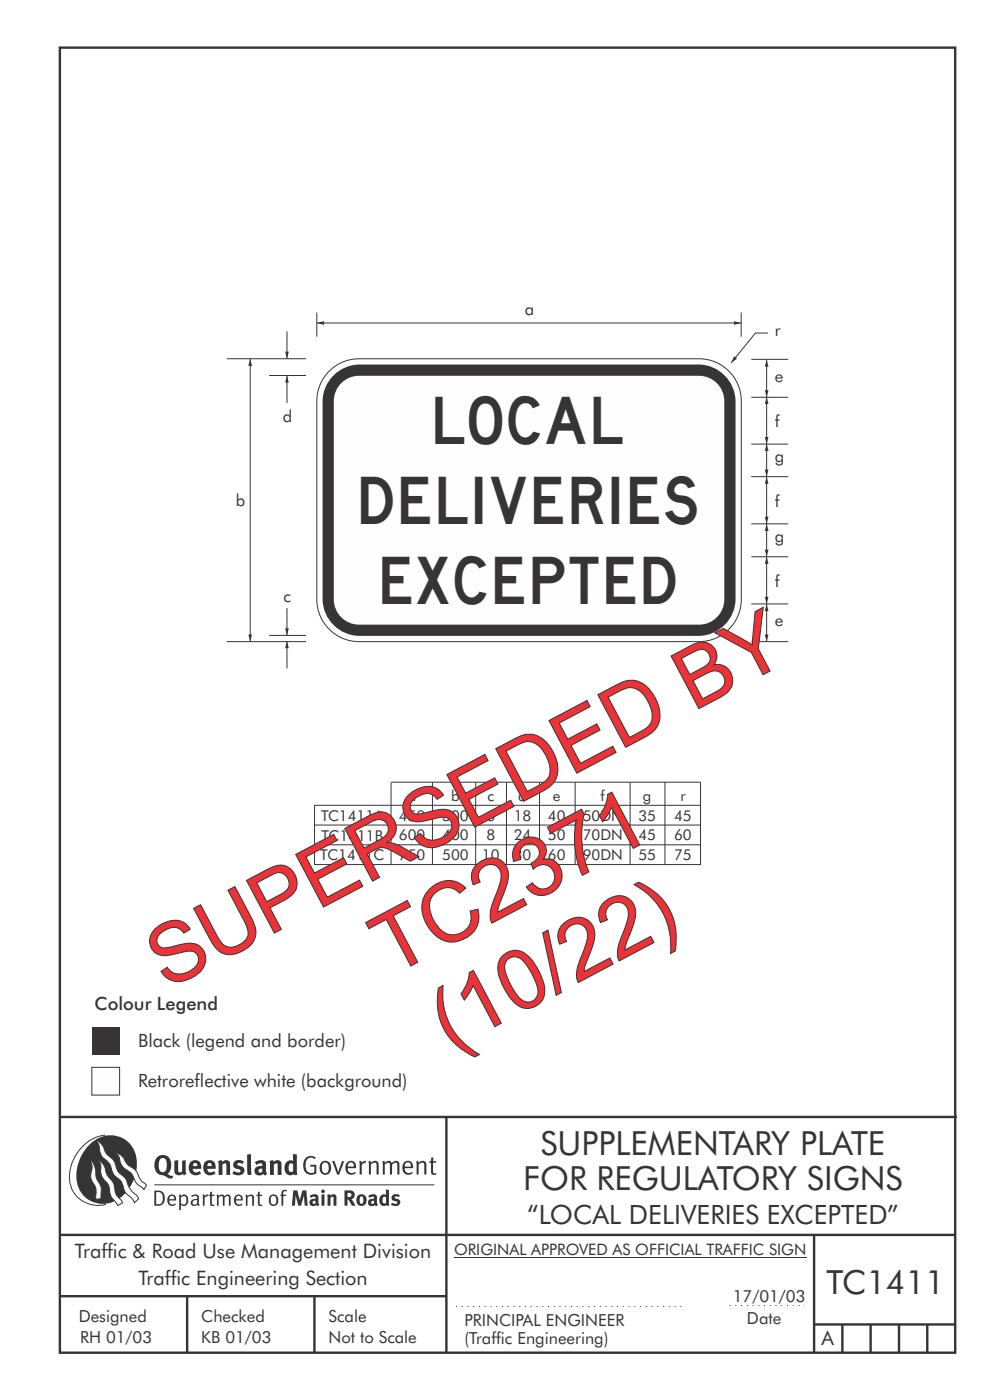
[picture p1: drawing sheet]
<svg xmlns="http://www.w3.org/2000/svg" width="210mm" height="297mm" viewBox="0 0 210 297" stroke-linecap="round" stroke-linejoin="round" font-family="sans-serif">
<g fill="none" stroke="#373435" stroke-width=".51">
<path d="M12.7 10.1h189.9v276.9h-189.9zM12.7 237h190.3M94.7 236.9v50.1M12.7 262h190M12.7 275h82M39.7 275v12M66.7 275v12M172.7 262v25M172.7 281h30M178.7 281v6M184.7 281v6M190.7 281v6"/>
<path d="M196.7 281v6"/>
</g>
<path d="M96.7 277.2h48.5M154.8 277h15.9" fill="none" stroke="#373435" stroke-width=".21" stroke-dasharray=".2 1" stroke-linecap="butt"/>
<path d="M96.3 266.7h74.7" fill="none" stroke="#373435" stroke-width=".21"/>
<g fill="#373435">
<path d="M64.9 245.6a1.61 1.61 0 0 1 2.1 0l-.2 .3a1.17 1.17 0 0 0-1.4-.2 1.17 1.17 0 0 0-.6 1.3 1.42 1.42 0 0 0 1.2 1.9l.7-.2v-1.2h-.8l-.1-.4h1.3v1.8a1.82 1.82 0 0 1-2.2 0 1.82 1.82 0 0 1-.6-2.1l.2-.7z" fill-rule="evenodd"/>
<path d="M68.2 246.5a1.77 1.77 0 0 0 .4 2.7 1.39 1.39 0 0 0 1.4-.5 1.39 1.39 0 0 0 .2-1.5 1.19 1.19 0 0 0-2-.7zM68.5 246.8a.83 .83 0 0 1 1 .1 .83 .83 0 0 1 .2 .9 .75 .75 0 0 1-.6 1.1 .75 .75 0 0 1-.8-.8v-1z" fill-rule="evenodd"/>
<path d="M70.5 246.4l.4-.1 .8 2.4 .8-2.3h.5l-1.1 2.8h-.4z" fill-rule="evenodd"/>
<path d="M73.6 246.7a1.74 1.74 0 0 0 .5 2.5h.9l.5-.3-.2-.3a.89 .89 0 0 1-1.1 .2 .89 .89 0 0 1-.4-1h1.7a1.15 1.15 0 0 0-.4-1.3 1.15 1.15 0 0 0-1.5 .2zM74 246.8a.67 .67 0 0 1 .8-.1 .67 .67 0 0 1 .3 .8h-1.3z" fill-rule="evenodd"/>
<path d="M76.2 246.4l.4-.1 .1 .4 .5-.4h.5l-.2 .5a.61 .61 0 0 0-.8 .6v1.8h-.4z" fill-rule="evenodd"/>
<path d="M78.1 246.4l.5-.1 .1 .4a.89 .89 0 0 1 .9-.4 .89 .89 0 0 1 .7 .7v2.2h-.4v-2.2l-.1-.2-.3-.1-.8 .4v2.1h-.4z" fill-rule="evenodd"/>
<path d="M81.1 246.4l.4-.1 .1 .4a.83 .83 0 0 1 .8-.4 .83 .83 0 0 1 .7 .5 .86 .86 0 0 1 .9-.5 .86 .86 0 0 1 .7 .7v2.2h-.4l-.1-2.3a.5 .5 0 0 0-.8 0l-.2 .2v2.1h-.5v-2.2l-.4-.3-.7 .4v2.1h-.4z" fill-rule="evenodd"/>
<path d="M85.7 246.7a1.74 1.74 0 0 0 .5 2.5h.9l.5-.3-.2-.3a.89 .89 0 0 1-1.1 .2 .89 .89 0 0 1-.4-1h1.7a1.15 1.15 0 0 0-.5-1.3 1.15 1.15 0 0 0-1.4 .2zM86 246.8a.67 .67 0 0 1 .9-.1 .67 .67 0 0 1 .3 .8h-1.3z" fill-rule="evenodd"/>
<path d="M88.3 246.4l.4-.1 .1 .4a.89 .89 0 0 1 .9-.4 .89 .89 0 0 1 .8 .7v2.2h-.5v-2.2l-.1-.2-.3-.1-.8 .4v2.1h-.4z" fill-rule="evenodd"/>
<path d="M91.5 245.6l.4-.1v.9h.7l-.2 .3h-.5v2.1l.1 .1h.5l.1 .3a.71 .71 0 0 1-1.2-.6v-1.9h-.3v-.3h.3z" fill-rule="evenodd"/>
<path d="M37 246.3l.8-.2v2a.46 .46 0 0 0 .2 .6 .46 .46 0 0 0 .6-.2v-2.2l.8-.2v2.4l.2 .5-.6 .4-.2-.3a1.03 1.03 0 0 1-1.2 .2 1.03 1.03 0 0 1-.6-1.1z" fill-rule="evenodd"/>
<path d="M40.4 246.6a1.64 1.64 0 0 0 0 2.2 1.64 1.64 0 0 0 2.3 .1l-.4-.4a.78 .78 0 0 1-.9 .3 .78 .78 0 0 1-.5-.8h1.8a1.37 1.37 0 0 0-.6-1.7 1.37 1.37 0 0 0-1.7 .3zM41.1 246.9a.48 .48 0 0 1 .6-.1 .48 .48 0 0 1 .2 .6h-1z" fill-rule="evenodd"/>
<path d="M43.5 246.6a1.65 1.65 0 0 0-.2 1.9 1.65 1.65 0 0 0 1.9 .8l.5-.4-.3-.4a.78 .78 0 0 1-.9 .3 .78 .78 0 0 1-.5-.8h1.8a1.37 1.37 0 0 0-.6-1.7 1.37 1.37 0 0 0-1.7 .3zM44.1 246.9a.48 .48 0 0 1 .6-.1 .48 .48 0 0 1 .2 .6h-.9z" fill-rule="evenodd"/>
<path d="M46.3 246.3l.7-.2 .1 .4a.95 .95 0 0 1 1-.3 .95 .95 0 0 1 .7 .8v2.3h-.8v-2.3l-.3-.2-.5 .3v2.2h-.8z" fill-rule="evenodd"/>
<path d="M49.7 246.5a1.73 1.73 0 0 1 2-.1l-.2 .5-.6-.2a.42 .42 0 0 0-.6 .3l.2 .3a1.23 1.23 0 0 1 1.4 1 1.47 1.47 0 0 1-2.3 .9l-.3-.2 .3-.6 .7 .3a.47 .47 0 0 0 .7-.3 .87 .87 0 0 0-1-.5l-.4-.2-.1-.4z" fill-rule="evenodd"/>
<path d="M54.1 246.6l.3 .5 .3-.1a.62 .62 0 0 1 .9 0l.1 .4a1.21 1.21 0 0 0-1.4 .3 1.21 1.21 0 0 0-.1 1.3 1.19 1.19 0 0 0 1.6 .1l.5 .3 .4-.5-.3-.3v-1.4a.96 .96 0 0 0-1.3-1zM55 248l.6-.1v.7a.43 .43 0 0 1-.6 .1 .43 .43 0 0 1 0-.7z" fill-rule="evenodd"/>
<path d="M57.2 246.3l.7-.2 .1 .4a.95 .95 0 0 1 1-.3 .95 .95 0 0 1 .7 .8v2.3h-.8v-2.3l-.2-.2-.6 .3v2.2h-.8z" fill-rule="evenodd"/>
<path d="M62.2 244.8v1.5a1.29 1.29 0 0 0-1.4 .2 1.29 1.29 0 0 0-.5 1.3 1.24 1.24 0 0 0 .6 1.3 1.24 1.24 0 0 0 1.4 0l.1 .2h.7l-.1-4.3zM61.5 246.9l.4-.1 .3 .2v1.5l-.3 .1a.48 .48 0 0 1-.6-.4 1.52 1.52 0 0 1 .2-1.3z" fill-rule="evenodd"/>
<path d="M52.4 245l.8-.2 .2 4.5h-.8l-.1-.2z" fill-rule="evenodd"/>
</g>
<path d="M22.4 240.8a9 9 0 0 0-7.4 10.9 6.2 6.2 0 0 0 7.5 3.8M32.7 251.4h59.4" fill="none" stroke="#373435" stroke-width=".21"/>
<path d="M19.1 242.7a5.7 5.7 0 0 1 6.5-1.4 5.7 5.7 0 0 1 3.4 5.7 8.6 8.6 0 0 1-6.2 8.3 5.7 5.7 0 0 1-6.5-7 9.9 9.9 0 0 1 2.8-5.6z" fill-rule="evenodd" fill="#373435"/>
<path d="M24.5 244.5a3.1 3.1 0 0 1 2.3 2.2l.7 .7a3.2 3.2 0 0 1 2 2.4l.4 .6 1.2 1.1-.6 .9-.2-.3a3.5 3.5 0 0 1-1.9-2.1 3.8 3.8 0 0 0-2.1-2.2 3.5 3.5 0 0 1-1-2.2zM20.4 241.9a3.4 3.4 0 0 1 1.9 2.5l.7 .8a3.3 3.3 0 0 1 1.7 2.6 4.4 4.4 0 0 0 1.7 2l.3 .3a6.1 6.1 0 0 0 2.5 3.7l.2 .5-.9 .9a6.1 6.1 0 0 0-1.9-2.2l-.4-.8a3.6 3.6 0 0 0-1.9-2.8l-.6-1a3.6 3.6 0 0 0-1.9-2.8 3.7 3.7 0 0 1-.8-2.4zM21 246.1a3.4 3.4 0 0 1 1.5 2.7l.6 1a3.8 3.8 0 0 1 1.4 3.1l.3 .7 1.2 1.6-1 .6-.5-.8a3.2 3.2 0 0 1-1.3-2.8 4.3 4.3 0 0 0-1.4-2.2 4.7 4.7 0 0 1-.5-2.9zM19.2 246.1a5.1 5.1 0 0 1 1.2 3.7l.3 .7a3.1 3.1 0 0 1 .7 3l.1 .8-1.1 .2-.1-.8a3.5 3.5 0 0 0-.9-3.3 3.6 3.6 0 0 1 .1-2.5z" fill-rule="evenodd" fill="#fefefe" stroke="#373435" stroke-width=".21"/>
<g fill="#373435">
<path d="M33.4 245.5a2.51 2.51 0 0 0 .4 3.7l.8 .1a2.78 2.78 0 0 0 2 .7l.2-.6h-.6l-.7-.3a2.56 2.56 0 0 0 0-3.8 1.83 1.83 0 0 0-2.1 .2zM34 245.9a.87 .87 0 0 1 1 0 .87 .87 0 0 1 .4 .9v.4a1.17 1.17 0 0 1-.9 1.5l-.3-.1a2.38 2.38 0 0 1-.2-2.7z" fill-rule="evenodd"/>
<path d="M33.1 252.9v2.6a1.12 1.12 0 0 0 1.2-.3 1.12 1.12 0 0 0 .2-1.2l-.1-.5-.3-.4zM32.7 252.6h1.1a1.67 1.67 0 0 1 1.2 1.6 1.67 1.67 0 0 1-1.3 1.6h-1zM36.1 253.9l-.2 .5h1.1a.55 .55 0 0 0-.3-.6 .55 .55 0 0 0-.6 .1zM35.8 253.7a.95 .95 0 0 1 1.2-.1 .95 .95 0 0 1 .4 1.1h-1.5a.72 .72 0 0 0 .4 .8 .72 .72 0 0 0 .9-.2l.1 .3a1.15 1.15 0 0 1-1.5 0 1.15 1.15 0 0 1-.2-1.5zM38.4 254.1v1.2a.7 .7 0 0 0 .9 .1 .7 .7 0 0 0 .2-.9 .61 .61 0 0 0-.4-.7 .61 .61 0 0 0-.7 .3zM38 253.5l.3-.1 .1 .4a.95 .95 0 0 1 1.2-.2 .95 .95 0 0 1 .3 1.2 .92 .92 0 0 1-.5 .9 .92 .92 0 0 1-1-.1v1.1l-.4 .1zM40.9 254.8a.5 .5 0 0 0 .2 .8 .5 .5 0 0 0 .7-.4v-.6zM40.5 253.7a1 1 0 0 1 1.7 .3v1.4l.2 .2-.2 .3-.3-.3a.78 .78 0 0 1-1.4-.1 .78 .78 0 0 1 .8-1.1h.5a.58 .58 0 0 0-.3-.7 .58 .58 0 0 0-.7 .2zM43 253.5l.3-.1 .1 .4 .3-.3 .5-.1-.2 .4a.52 .52 0 0 0-.6 .5v1.5h-.4zM44.6 252.9l.4-.1-.1 .7h.6l-.1 .3h-.5v1.5a.35 .35 0 0 0 .6 .3v.2a.57 .57 0 0 1-.6 .1 .57 .57 0 0 1-.3-.5v-1.6h-.3v-.3h.3zM45.9 253.5l.4-.1 .1 .4 .2-.2a.64 .64 0 0 1 1 .2 .7 .7 0 0 1 .8-.4 .7 .7 0 0 1 .5 .6v1.8h-.3v-1.7l-.3-.4-.7 .4v1.7h-.3v-1.6a.38 .38 0 0 0-.3-.5 .38 .38 0 0 0-.5 .2l-.1 .2v1.7h-.4zM50.2 253.9l-.2 .5h1.1a.55 .55 0 0 0-.2-.6 .55 .55 0 0 0-.7 .1zM49.9 253.7a.95 .95 0 0 1 1.2-.1 .95 .95 0 0 1 .4 1.1h-1.5a.72 .72 0 0 0 .4 .8 .72 .72 0 0 0 .9-.2l.1 .3a1.15 1.15 0 0 1-1.5 0 1.15 1.15 0 0 1-.2-1.5zM52.1 253.5l.3-.1 .1 .4a.72 .72 0 0 1 .8-.4 .72 .72 0 0 1 .6 .6v1.8h-.4v-1.6a.45 .45 0 0 0-.3-.5 .45 .45 0 0 0-.5 .2l-.2 .2v1.7h-.3zM54.7 252.9l.4-.1v.7h.6l-.1 .3h-.5v1.5a.35 .35 0 0 0 .5 .3v.2a.57 .57 0 0 1-.6 .1 .57 .57 0 0 1-.3-.5v-1.6h-.3v-.3h.3zM57.6 253.9l-.2 .7a.65 .65 0 0 0 .3 .8 .65 .65 0 0 0 .8-.2l.1-.1a.93 .93 0 0 0-.7-1.4zM57.3 253.7a1.12 1.12 0 0 1 1.4 0 1.12 1.12 0 0 1 .3 1.5 1.01 1.01 0 0 1-1.3 .6 1.01 1.01 0 0 1-.7-1.2zM59.9 252.6l.5-.2 .5 .2-.1 .2-.4-.1-.3 .2v.6h.6l-.1 .3h-.5v2h-.4v-2h-.2v-.3h.2zM62.2 252.6l-.3 3.2h.7l.1-2.3 .6 2.3h.6l.6-2.3 .1 2.3h.7l-.3-3.2h-.9l-.5 2.1-.5-2.1zM65.7 253.7l.3 .4a.51 .51 0 0 1 .5-.3 .51 .51 0 0 1 .4 .4v.1a.88 .88 0 0 0-1.1 .4 .88 .88 0 0 0 .2 1.1 .9 .9 0 0 0 1.1-.2l.3 .3 .4-.4-.2-.2v-1.1a.87 .87 0 0 0-.5-.8 .87 .87 0 0 0-1 .1zM66.4 254.8h.5v.5l-.1 .1h-.3l-.2-.1zM68.2 253.5v2.3h.6v-2.4zM68.1 252.8a.4 .4 0 0 0 .8 0 .4 .4 0 0 0-.8 0zM69.4 253.5l.1 2.3h.6v-1.7a.33 .33 0 0 1 .4-.2 .33 .33 0 0 1 .3 .4v1.5h.6v-1.7a.75 .75 0 0 0-.6-.7 .75 .75 0 0 0-.8 .3v-.3zM73.1 252.6v3.2h.6v-1.3l.3 .2 .7 1.1h.7l-.9-1.4a.94 .94 0 0 0 .7-1 .94 .94 0 0 0-.9-.8zM73.7 253.1a.51 .51 0 0 1 .8 .1 .51 .51 0 0 1-.2 .7l-.6 .1zM75.9 253.7a1.19 1.19 0 0 0-.1 1.7 1.19 1.19 0 0 0 1.8 0 1.19 1.19 0 0 0-.1-1.6 1.19 1.19 0 0 0-1.6-.1zM76.5 253.9l.2-.1a.99 .99 0 0 1 0 1.6 1.06 1.06 0 0 1-.2-1.5zM78.1 253.7l.3 .4a.51 .51 0 0 1 .5-.3 .51 .51 0 0 1 .5 .4v.1a.88 .88 0 0 0-1.2 .4 .88 .88 0 0 0 .2 1.1 .9 .9 0 0 0 1.1-.2l.3 .3 .4-.4-.2-.2v-1.1a.87 .87 0 0 0-.5-.8 .87 .87 0 0 0-1 .1zM78.9 254.8h.4v.5l-.1 .1h-.3l-.1-.1zM81.9 252.3v1.2a1.2 1.2 0 0 0-1.4 .6 1.2 1.2 0 0 0 .2 1.4l.5 .3 .8-.1v.1h.6l-.1-3.4zM81.4 253.9l.5 .1-.1 1.2a.46 .46 0 0 1-.5 0 .46 .46 0 0 1-.1-.5zM83.3 253.6a.79 .79 0 0 0-.1 .9 .79 .79 0 0 0 .9 .4 .33 .33 0 0 1 0 .5 .33 .33 0 0 1-.5 0l-.4-.3-.3 .5a1.15 1.15 0 0 0 1.2 .3 1.15 1.15 0 0 0 .8-1 1.49 1.49 0 0 0-1.2-.8 .4 .4 0 0 1 .3-.3 .4 .4 0 0 1 .4 .1l.2 .1 .2-.4a1.47 1.47 0 0 0-1.5 0z" fill-rule="evenodd"/>
</g>
<path d="M159.4 76.2h7.8M159.4 94.2h7.8M159.4 84.3h7.8M159.4 118.1h7.8M159.4 111.1h7.8M159.4 101.1h7.8M159.4 128.1h7.8M159.4 136.1h7.8" fill="none" stroke="#373435" stroke-width=".21"/>
<path d="M69.8 78.7a8.9 8.9 0 0 1 6.3-2.6h72.2a9 9 0 0 1 8.9 9v42.1a9 9 0 0 1-8.9 8.9h-72.2a9 9 0 0 1-8.9-8.9v-42.1a8.9 8.9 0 0 1 2.6-6.4z" fill-rule="evenodd" fill="#fefefe" stroke="#373435" stroke-width=".21"/>
<path d="M70.7 79.7a7.9 7.9 0 0 1 5.6-2.4h71.9a7.9 7.9 0 0 1 7.8 7.9v41.8a7.9 7.9 0 0 1-7.8 7.9h-71.9a7.9 7.9 0 0 1-7.9-7.9v-41.8a7.9 7.9 0 0 1 2.3-5.5z" fill-rule="evenodd" fill="#373435"/>
<path d="M72.4 81.3a5.3 5.3 0 0 1 3.7-1.6h72.2a5.4 5.4 0 0 1 5.3 5.4v42.1a5.4 5.4 0 0 1-5.3 5.3h-72.2a5.4 5.4 0 0 1-5.3-5.3v-42.1a5.3 5.3 0 0 1 1.6-3.8z" fill-rule="evenodd" fill="#fefefe"/>
<path d="M162.6 128.1v8" fill="none" stroke="#373435" stroke-width=".21"/>
<g fill="#373435">
<path d="M162.6 128.1l.4 1.5h-.8z"/>
<path d="M162.2 134.6h.8l-.4 1.5z"/>
</g>
<path d="M162.6 76.3v8" fill="none" stroke="#373435" stroke-width=".21"/>
<g fill="#373435">
<path d="M162.6 76.3l.4 1.5h-.8z"/>
<path d="M162.2 82.8h.8l-.4 1.5z"/>
</g>
<path d="M162.6 118.1v10" fill="none" stroke="#373435" stroke-width=".21"/>
<g fill="#373435">
<path d="M162.6 118.1l.4 1.5h-.8z"/>
<path d="M162.2 126.6h.8l-.4 1.5z"/>
</g>
<path d="M162.6 101.1v10" fill="none" stroke="#373435" stroke-width=".21"/>
<g fill="#373435">
<path d="M162.6 101.1l.4 1.5h-.8z"/>
<path d="M162.2 109.6h.8l-.4 1.5z"/>
</g>
<path d="M162.6 84.2v10" fill="none" stroke="#373435" stroke-width=".21"/>
<g fill="#373435">
<path d="M162.6 84.2l.4 1.5h-.8z"/>
<path d="M162.2 92.7h.8l-.4 1.5z"/>
</g>
<path d="M162.6 111.1v7" fill="none" stroke="#373435" stroke-width=".21"/>
<g fill="#373435">
<path d="M162.6 111.1l.4 1.5h-.8z"/>
<path d="M162.2 116.6h.8l-.4 1.5z"/>
</g>
<path d="M162.6 94.1v7" fill="none" stroke="#373435" stroke-width=".21"/>
<g fill="#373435">
<path d="M162.6 94.1l.4 1.6h-.8z"/>
<path d="M162.2 99.6h.8l-.4 1.5z"/>
</g>
<path d="M67.2 66.3v5.1M67.2 68.5h90M157.2 66.3v5.1" fill="none" stroke="#373435" stroke-width=".21"/>
<g fill="#373435">
<path d="M67.2 68.5l1.5-.4v.8z"/>
<path d="M155.7 68.1l1.5 .4-1.5 .4z"/>
</g>
<path d="M162.9 70.7h-2.7l-5.1 6.3" fill="none" stroke="#373435" stroke-width=".21"/>
<path d="M155.7 75.6l.6 .5-1.2 .9z" fill="#373435"/>
<path d="M60.9 136v5.8" fill="none" stroke="#373435" stroke-width=".21"/>
<path d="M60.9 136l.4 1.5h-.8z" fill="#373435"/>
<path d="M48.1 76.1h16.8M57.1 79.7h7.8M60.9 79.7v5.8M48.1 136.1h16.8M57.1 134.8h7.8" fill="none" stroke="#373435" stroke-width=".21"/>
<path d="M60.9 79.7l.4 1.5h-.8z" fill="#373435"/>
<path d="M60.9 70.3v5.8" fill="none" stroke="#373435" stroke-width=".21"/>
<path d="M60.5 74.6h.8l-.4 1.5z" fill="#373435"/>
<path d="M60.9 129v5.8" fill="none" stroke="#373435" stroke-width=".21"/>
<path d="M60.5 133.3h.8l-.4 1.5z" fill="#373435"/>
<path d="M53.1 76.1v60" fill="none" stroke="#373435" stroke-width=".21"/>
<g fill="#373435">
<path d="M53.1 76.1l.4 1.5h-.8z"/>
<path d="M52.7 134.6h.8l-.4 1.5z"/>
</g>
<g fill="none" stroke="#373435" stroke-width=".21">
<path d="M66.7 179.2h81.9M66.7 175h81.9M66.7 170.9h81.9M66.7 170.8v12.7M83 166v17.5M83 166h65.6M91.7 166v17.5M100.9 166v17.5M107.4 166v17.5M114.4 166v17.5M122 166v17.5M133.7 166v17.5"/>
<path d="M141.1 166v17.5M148.6 166v17.5M66.7 183.4h81.9"/>
</g>
<path d="M19.5 217.9h5.9v5.9h-5.9z" fill-rule="evenodd" fill="#373435"/>
<path d="M19.5 226.4h5.9v5.9h-5.9z" fill-rule="evenodd" fill="#fefefe" stroke="#373435" stroke-width=".21"/>
<g font-size="17.6" fill="#ed3237">
<text x="83.1" y="207.1" transform="rotate(-28 83.1 207.1)">TC2371</text>
<text x="35.3" y="210" transform="rotate(-28 35.3 210)">SUPERSEDED BY</text>
<text x="95.3" y="222.9" transform="rotate(-28 95.3 222.9)">(10/22)</text>
</g>
<g font-size="10" fill="#373435">
<text x="92.3" y="94.2">LOCAL</text>
<text x="76.6" y="111.1">DELIVERIES</text>
<text x="81.1" y="128.1">EXCEPTED</text>
</g>
<g font-size="7.1" fill="#373435">
<text x="114.7" y="245">SUPPLEMENTARY PLATE</text>
<text x="111" y="252.5">FOR REGULATORY SIGNS</text>
<text x="175.3" y="274.5">TC1411</text>
</g>
<text font-size="5.6" fill="#373435" x="111.8" y="259.6">“LOCAL DELIVERIES EXCEPTED”</text>
<g font-size="4.2" fill="#373435">
<text x="15.9" y="267">Traffic &amp; Road Use Management Division</text>
<text x="29.4" y="272.6">Traffic Engineering Section</text>
<text x="174.3" y="285.4">A</text>
</g>
<g font-size="3.9" fill="#373435">
<text x="20.1" y="214.3">Colour Legend</text>
<text x="29.3" y="222.1">Black (legend and border)</text>
<text x="29.3" y="230.6">Retroreflective white (background)</text>
</g>
<g font-size="3.5" fill="#373435">
<text x="111.3" y="66.8">a</text>
<text x="164.4" y="71.3">r</text>
<text x="164.4" y="81.1">e</text>
<text x="60" y="89.6">d</text>
<text x="164.4" y="90.6">f</text>
<text x="164.4" y="98.1">g</text>
<text x="50.1" y="107.4">b</text>
<text x="164.4" y="107.5">f</text>
<text x="164.4" y="115.1">g</text>
<text x="164.4" y="124.5">f</text>
<text x="60.1" y="127.7">c</text>
<text x="164.4" y="132.9">e</text>
<text x="16.7" y="280.4">Designed</text>
<text x="42.7" y="280.4">Checked</text>
<text x="69.7" y="280.4">Scale</text>
<text x="98.5" y="281.4">PRINCIPAL ENGINEER</text>
<text x="155.4" y="276.3">17/01/03</text>
<text x="158.5" y="281">Date</text>
<text x="17" y="284.8">RH 01/03</text>
<text x="42.7" y="284.8">KB 01/03</text>
<text x="69.7" y="285">Not to Scale</text>
<text x="98.5" y="285.1">(Traffic Engineering)</text>
</g>
<text font-size="3.4" fill="#373435" x="96.3" y="266.3">ORIGINAL APPROVED AS OFFICIAL TRAFFIC SIGN</text>
<g font-size="3.2" fill="#373435">
<text x="86.5" y="169.9">a</text>
<text x="95.7" y="169.9">b</text>
<text x="103.4" y="169.9">c</text>
<text x="109.9" y="169.9">d</text>
<text x="117.3" y="169.9">e</text>
<text x="127.4" y="169.9">f</text>
<text x="136.4" y="169.9">g</text>
<text x="144.3" y="169.9">r</text>
<text x="68.1" y="174.2">TC1411A</text>
<text x="68.2" y="178.4">TC1411B</text>
<text x="84.6" y="174.1">450</text>
<text x="84.6" y="178.3">600</text>
<text x="93.8" y="174.1">300</text>
<text x="93.8" y="178.3">400</text>
<text x="103.2" y="174.1">6</text>
<text x="103.2" y="178.3">8</text>
<text x="109" y="174.1">18</text>
<text x="109" y="178.3">24</text>
<text x="116.2" y="174.1">40</text>
<text x="116.2" y="178.3">50</text>
<text x="123.6" y="174.1">50DN</text>
<text x="123.6" y="178.3">70DN</text>
<text x="135.4" y="174.1">35</text>
<text x="135.4" y="178.3">45</text>
<text x="143" y="174.1">45</text>
<text x="143" y="178.3">60</text>
<text x="67.9" y="182.6">TC1411C</text>
<text x="84.6" y="182.5">750</text>
<text x="93.8" y="182.5">500</text>
<text x="102.2" y="182.5">10</text>
<text x="109" y="182.5">30</text>
<text x="116.2" y="182.5">60</text>
<text x="123.6" y="182.5">90DN</text>
<text x="135.4" y="182.5">55</text>
<text x="143" y="182.5">75</text>
</g>
</svg>
